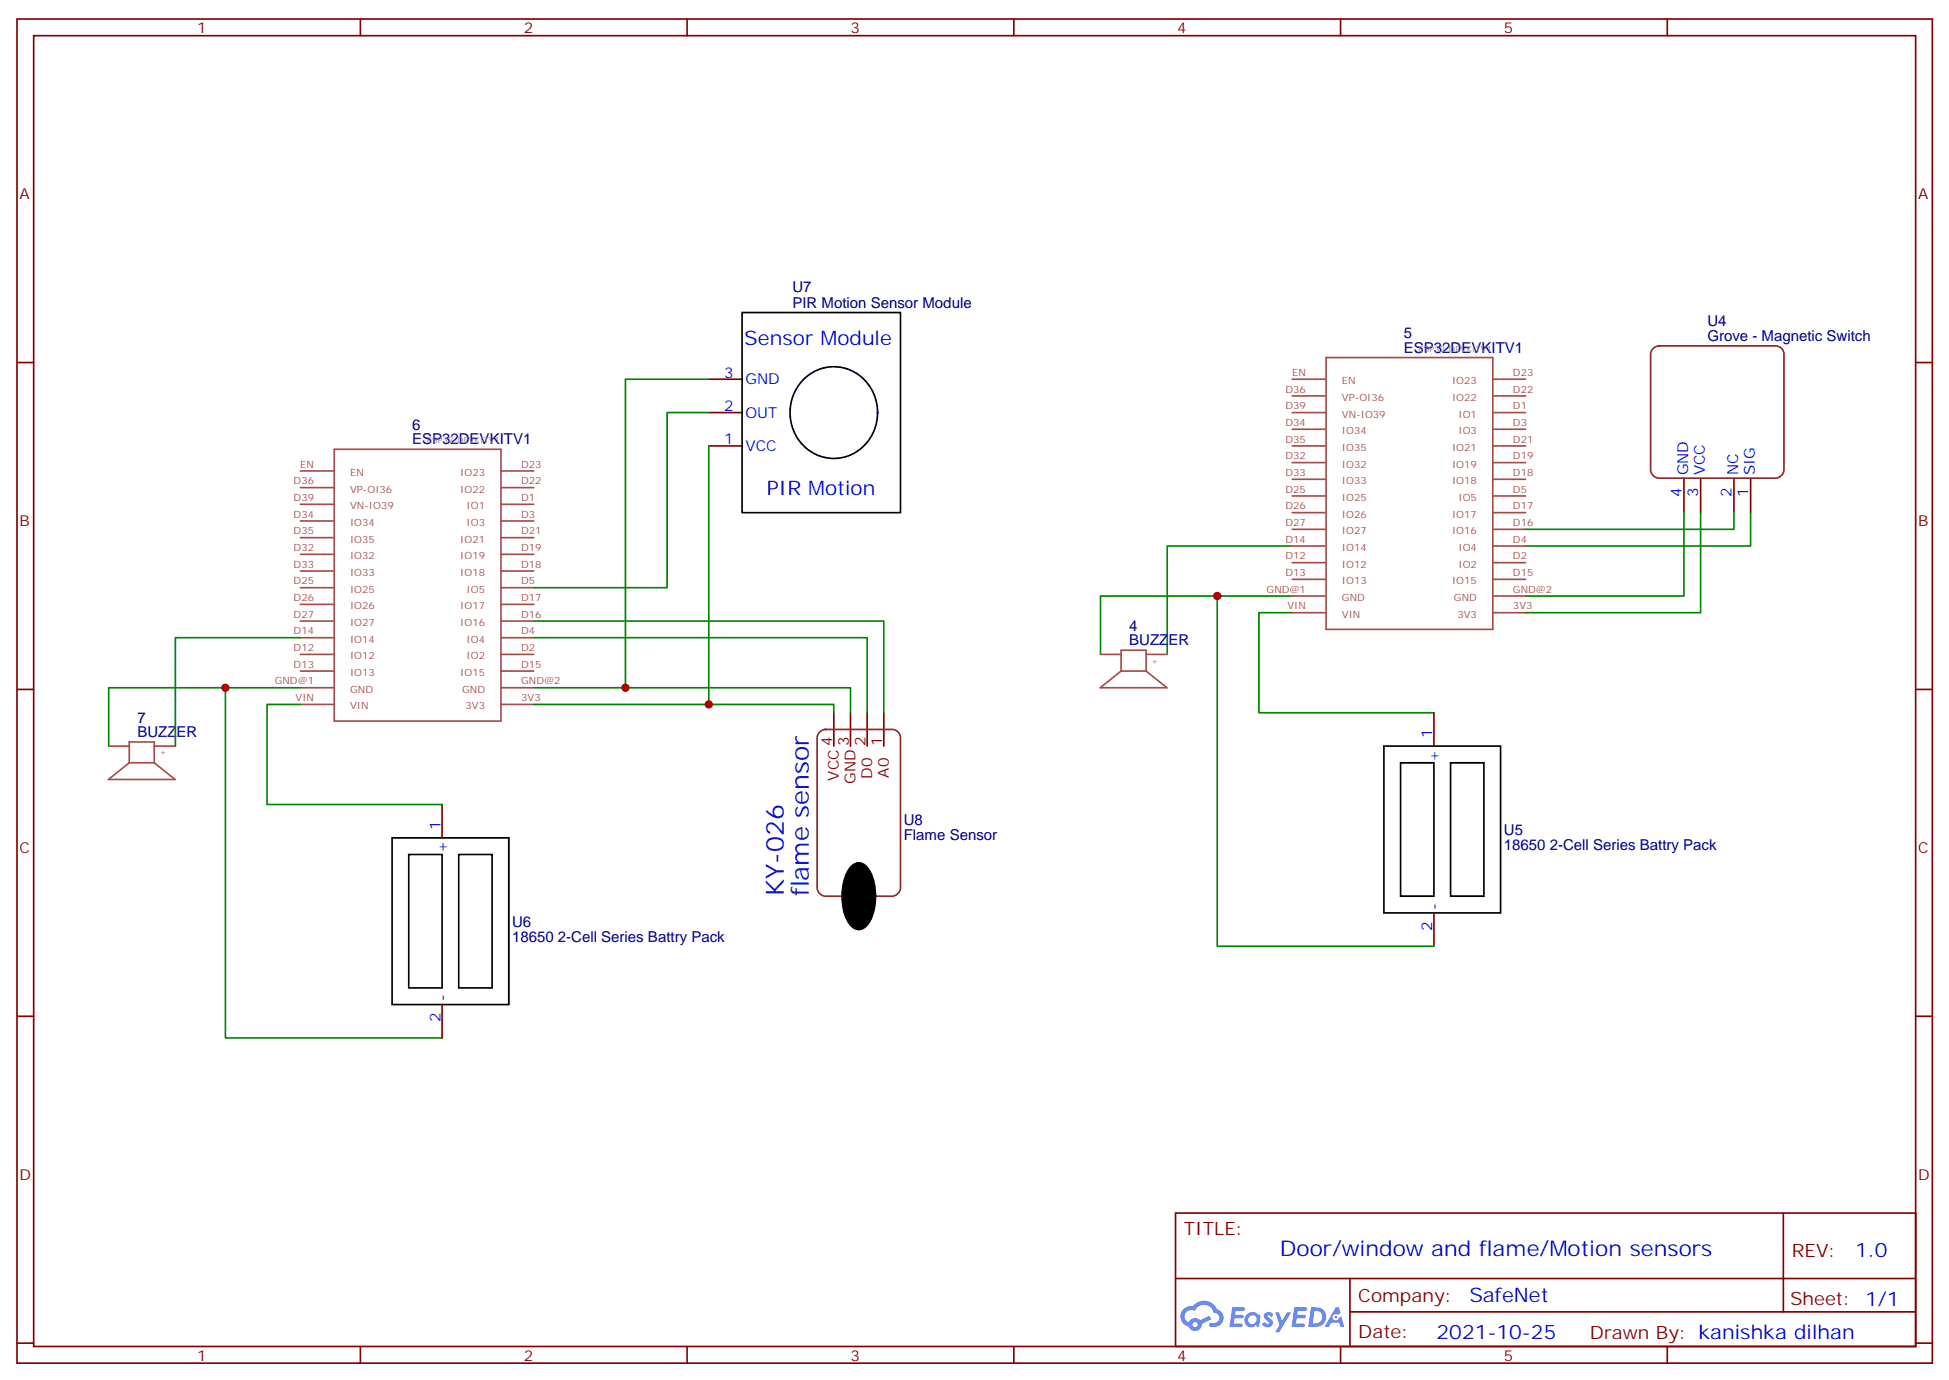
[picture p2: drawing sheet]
<svg xmlns="http://www.w3.org/2000/svg" width="412mm" height="292mm" viewBox="0 0 412 292" stroke-linecap="round" stroke-linejoin="round" font-family="sans-serif">
<g fill="none" stroke="#870000" stroke-width=".35">
<path d="M3.6 4h405.3v284.4h-405.3zM7.1 7.5h398.3v277.3h-398.3zM76.3 4v3.5M145.4 4v3.5M214.6 4v3.5M283.7 4v3.5M352.8 4v3.5M3.6 76.7h3.5M405.4 76.7h3.5M3.6 145.8h3.5M405.4 145.8h3.5M3.6 215h3.5"/>
<path d="M405.4 215h3.5M248.8 256.6h156.6v28.2h-156.6zM377.4 256.6v20.9M248.8 270.5h156.5M285.7 277.5h119.6M285.7 270.5v14.1M3.6 284.1h3.5M76.3 284.8v3.6M145.4 284.8v3.6M214.6 284.8v3.6M283.7 284.8v3.6M352.8 284.8v3.6"/>
<path d="M405.4 284.1h3.5"/>
</g>
<g fill="#5487ff">
<path d="M267.8 277.8a1.22 1.22 0 0 1 1.7 .3l-.4 .5a.47 .47 0 0 0-.3-.4 .47 .47 0 0 0-.6 .2l.1 .1a1.55 1.55 0 0 1 1.1 1.5 1.34 1.34 0 0 1-2.3 .2l.4-.5 .8 .4a.29 .29 0 0 0 .3-.3 .29 .29 0 0 0-.3-.3 1.04 1.04 0 0 1-.5-1.7z"/>
<path d="M260.8 276.5h2.1a.43 .43 0 0 1 .5 .1 .43 .43 0 0 1 .1 .5l-.4 .2h-1.6l-.1 .8h1.5a.37 .37 0 0 1 .3 .4 .37 .37 0 0 1-.4 .4h-1.5l-.2 1.1h1.3a.43 .43 0 0 1 .5 0 .43 .43 0 0 1 .1 .5l-.4 .2h-2.4z"/>
<path d="M273.9 276.5h2.1a.43 .43 0 0 1 .5 .1 .43 .43 0 0 1 .1 .5l-.3 .2h-1.7l-.1 .8h1.5a.37 .37 0 0 1 .4 .4 .37 .37 0 0 1-.4 .4h-1.6l-.1 1.1h1.2a.43 .43 0 0 1 .5 0 .43 .43 0 0 1 .1 .5l-.3 .2h-2.5z"/>
<path d="M282.7 276.5h.7l.3 1.3-.6 .3a.69 .69 0 0 0-1 .3 .69 .69 0 0 0 .4 1 .69 .69 0 0 0 .9-.7l.5-.2 .5 2.2h-.7l-.3-.9h-1.7l-.5 .9h-.9z"/>
<path d="M269.9 277.6h.8l.6 1.8 1.1-1.8h.8l-2.5 4.2h-.8l.9-1.5z"/>
<path d="M277.5 276.5l-.6 4.2h1.3a2.11 2.11 0 0 0 2.5-2.1 2.11 2.11 0 0 0-2.6-2.1zM278.2 277.3a1.39 1.39 0 0 1 1.6 1.4 1.39 1.39 0 0 1-1.7 1.3h-.3z"/>
<path d="M263.8 278.2a1.47 1.47 0 0 0-.2 2.1 1.47 1.47 0 0 0 2.1 .1l.8 .3 .2-2.3-.1-.3h-.4a1.49 1.49 0 0 0-2.4 .1zM264.4 278.5a.92 .92 0 0 1 1.6 .6 .92 .92 0 0 1-1.3 1 .9 .9 0 0 1-.3-1.6z"/>
<path d="M250.5 276.9a2.18 2.18 0 0 0 1.1 3.7 1.44 1.44 0 0 0 1.6 .9 1.44 1.44 0 0 0 1.1-1.4l2.1-1-.5-.8-1.9 1a1.47 1.47 0 0 0-2.4 .4 1.39 1.39 0 0 1-.7-1.9 1.39 1.39 0 0 1 2-.5 2.08 2.08 0 0 1 2.1-1.3 2.08 2.08 0 0 1 1.9 1.7 1.07 1.07 0 0 1 1.2 1 1.07 1.07 0 0 1-1.1 1.1h-.6a.43 .43 0 0 0-.5 .4 .43 .43 0 0 0 .4 .5 2 2 0 0 0 2.4-1 2 2 0 0 0-.7-2.6l-.5-.2a2.98 2.98 0 0 0-5-.6l-1.1 .1zM252.4 280.2a.55 .55 0 0 1 1.1 0 .55 .55 0 0 1-1.1 0z"/>
<circle cx="282.7" cy="278.6" r=".26"/>
</g>
<g fill="none" stroke="#008700" stroke-width=".35">
<path d="M150 80.2h-17.6v65.3h-19.4M150 94.3v54.7h-37M150 87.3h-8.8v37h-28.2M273.5 115.5h-26.5v22.9M356.4 108.4v17.7h-33.5M359.9 108.4v21.2h-37M367 108.4v3.6h-44.1M370.5 108.4v7.1h-47.6M63.6 134.9h-26.5v22.9M113 131.4h74v19.4M113 134.9h70.5v15.9M257.6 126.1v74.1h45.9"/>
<path d="M273.5 129.6h-7.1v21.2h37.1M273.5 126.1h-40.6v12.3M47.7 145.5v74.1h45.9M63.6 145.5h-40.6v12.3M63.6 149h-7.1v21.2h37.1M132.4 145.5h47.6v5.3M150 149h26.5v1.8"/>
</g>
<g fill="none" stroke="#a64a4a" stroke-width=".35">
<path d="M280.6 75.6h35.3v57.5h-35.3zM63.6 99.6h6.9M70.7 95h35.3v57.5h-35.3zM106 99.6h7M273.5 97.9h6.9M273.5 94.3h6.9M273.5 90.8h6.9M273.5 87.3h6.9M273.5 83.7h6.9M273.5 80.2h6.9M315.9 97.9h7M315.9 94.3h7"/>
<path d="M315.9 90.8h7M315.9 87.3h7M315.9 83.7h7M315.9 80.2h7M63.6 117.3h6.9M63.6 113.7h6.9M63.6 110.2h6.9M63.6 106.7h6.9M63.6 103.2h6.9M106 117.3h7M106 113.7h7M106 110.2h7"/>
<path d="M106 106.7h7M106 103.2h7M273.5 119h6.9M273.5 115.5h6.9M273.5 112h6.9M273.5 108.4h6.9M273.5 104.9h6.9M273.5 101.4h6.9M315.9 119h7M315.9 115.5h7M315.9 112h7M315.9 108.4h7"/>
<path d="M315.9 104.9h7M315.9 101.4h7M63.6 138.4h6.9M63.6 134.9h6.9M63.6 131.4h6.9M63.6 127.8h6.9M63.6 124.3h6.9M63.6 120.8h6.9M106 138.4h7M106 134.9h7M106 131.4h7M106 127.8h7"/>
<path d="M106 124.3h7M106 120.8h7M232.9 138.4h4.4M242.5 138.4h.9M243.5 138.4h3.5M273.5 129.6h6.9M273.5 126.1h6.9M273.5 122.6h6.9M315.9 129.6h7M315.9 126.1h7M315.9 122.6h7M23 157.8h4.4"/>
<path d="M32.6 157.8h.9M33.6 157.8h3.5M63.6 142h6.9M63.6 145.5h6.9M63.6 149h6.9M106 142h7M106 145.5h7M106 149h7M237.3 142v-4.5h5.2v4.5M237.3 142h5.2M237.3 142l-4.5 3.5h14.2l-4.5-3.5M27.4 161.4v-4.4h5.2v4.4"/>
<path d="M27.4 161.4h5.2M27.4 161.4l-4.5 3.5h14.2l-4.5-3.5"/>
</g>
<path d="M349.9 73.7l1.2-.5h24.7a1.76 1.76 0 0 1 1.7 1.7v24.5a1.89 1.89 0 0 1-1.7 1.7h-24.7a1.89 1.89 0 0 1-1.8-1.7v-24.5l.1-.4zM173.5 154.8l1.2-.5h14.1a1.76 1.76 0 0 1 1.8 1.8v31.7a1.89 1.89 0 0 1-1.8 1.8h-14.1a1.89 1.89 0 0 1-1.8-1.8v-31.7l.1-.5z" fill="none" stroke="#8c2424" stroke-width=".35"/>
<g fill="none" stroke="#870000" stroke-width=".35">
<path d="M150 94.3h7.1M150 87.3h7.1M150 80.2h7.1M356.4 101.4v7M359.9 101.4v7M367 101.4v7M370.5 101.4v7M176.5 150.8v7M180 150.8v7M183.5 150.8v7M187 150.8v7M303.5 150.8v7"/>
<path d="M93.6 170.2v7M303.5 193.1v7.1M93.6 212.5v7.1"/>
</g>
<path d="M157.1 66.1h33.5v42.3h-33.5zM170.3 80a9.2 9.2 0 0 1 9.6-1.7 9.2 9.2 0 0 1 5.7 7.8 9.3 9.3 0 0 1-4.2 9.3 9.3 9.3 0 0 1-10.2-.2 10 10 0 0 1-.9-15.2zM292.9 157.8h24.7v35.3h-24.7zM83 177.2h24.7v35.3h-24.7zM296.4 161.4h7.1v28.2h-7.1zM307 161.4h7v28.2h-7zM86.5 180.8h7.1v28.2h-7.1zM97.1 180.8h7v28.2h-7z" fill="none" stroke="#000" stroke-width=".35"/>
<path d="M180.1 183.3a2.18 2.18 0 0 1 3.7 .6 11.9 11.9 0 0 1 0 11.4 2.27 2.27 0 0 1-2 1.3 2.27 2.27 0 0 1-2.1-1.3 11.9 11.9 0 0 1 0-11.4z" fill="#000" stroke="#000" stroke-width=".35"/>
<g fill="#c00">
<circle cx="257.6" cy="126.1" r=".88"/>
<circle cx="47.7" cy="145.5" r=".88"/>
<circle cx="150" cy="149" r=".88"/>
<circle cx="132.4" cy="145.5" r=".88"/>
</g>
<g font-size="5.3" fill="#00f">
<text x="165.9" y="189.6" transform="rotate(-90 165.9 189.6)">KY-026</text>
<text x="171.2" y="189.6" transform="rotate(-90 171.2 189.6)">flame sensor</text>
</g>
<text font-size="4.6" fill="#00f" x="270.9" y="265.6">Door/window and flame/Motion sensors</text>
<g font-size="4.2" fill="#00f">
<text x="157.5" y="73">Sensor Module</text>
<text x="162.3" y="104.7">PIR Motion</text>
<text x="392.6" y="265.9">1.0</text>
<text x="311" y="275.4">SafeNet</text>
<text x="304" y="283.2">2021-10-25</text>
</g>
<g font-size="3.9" fill="#800">
<text x="250.5" y="261.2">TITLE:</text>
<text x="379.2" y="265.9">REV:</text>
<text x="287.5" y="275.4">Company:</text>
<text x="378.8" y="276">Sheet: 1/1</text>
<text x="287.5" y="283.1">Date:</text>
<text x="336.5" y="283.2">Drawn By: kanishka dilhan</text>
</g>
<g font-size="3.2" fill="#800">
<text x="41.7" y="7">1</text>
<text x="110.8" y="7">2</text>
<text x="180" y="7">3</text>
<text x="249.1" y="7">4</text>
<text x="318.3" y="7">5</text>
<text x="4.1" y="42.1">A</text>
<text x="405.9" y="42.1">A</text>
<text x="4.1" y="111.3">B</text>
<text x="405.9" y="111.3">B</text>
<text x="176.1" y="157.8" transform="rotate(-90 176.1 157.8)">4</text>
<text x="179.6" y="157.8" transform="rotate(-90 179.6 157.8)">3</text>
<text x="183.2" y="157.8" transform="rotate(-90 183.2 157.8)">2</text>
<text x="186.7" y="157.8" transform="rotate(-90 186.7 157.8)">1</text>
<text x="177.5" y="165.1" transform="rotate(-90 177.5 165.1)">VCC</text>
<text x="181" y="165.8" transform="rotate(-90 181 165.8)">GND</text>
<text x="184.6" y="164.8" transform="rotate(-90 184.6 164.8)">D0</text>
<text x="188.1" y="164.5" transform="rotate(-90 188.1 164.5)">A0</text>
<text x="4.1" y="180.4">C</text>
<text x="405.9" y="180.4">C</text>
<text x="4.1" y="249.6">D</text>
<text x="405.9" y="249.6">D</text>
<text x="41.7" y="287.8">1</text>
<text x="110.8" y="287.8">2</text>
<text x="180" y="287.8">3</text>
<text x="249.1" y="287.8">4</text>
<text x="318.3" y="287.8">5</text>
</g>
<g font-size="3.2" fill="#000080">
<text x="167.7" y="65.1">PIR Motion Sensor Module</text>
<text x="167.7" y="61.7">U7</text>
<text x="297.1" y="71.6">5</text>
<text x="361.3" y="69">U4</text>
<text x="297.1" y="74.6">ESP32DEVKITV1</text>
<text x="361.3" y="72.1">Grove - Magnetic Switch</text>
<text x="87.2" y="94">ESP32DEVKITV1</text>
<text x="87.2" y="91">6</text>
<text x="239" y="136.5">BUZZER</text>
<text x="239" y="133.5">4</text>
<text x="29.1" y="155.9">BUZZER</text>
<text x="29.1" y="152.9">7</text>
<text x="191.3" y="177.7">Flame Sensor</text>
<text x="191.3" y="174.6">U8</text>
<text x="318.3" y="179.8">18650 2-Cell Series Battry Pack</text>
<text x="318.3" y="176.7">U5</text>
<text x="108.4" y="196.1">U6</text>
<text x="108.4" y="199.2">18650 2-Cell Series Battry Pack</text>
</g>
<g font-size="3.2" fill="#00f">
<text x="153.3" y="79.9">3</text>
<text x="157.8" y="81.3">GND</text>
<text x="153.3" y="86.9">2</text>
<text x="157.8" y="88.3">OUT</text>
<text x="153.3" y="94">1</text>
<text x="157.8" y="95.4">VCC</text>
<text x="357.3" y="100.6" transform="rotate(-90 357.3 100.6)">GND</text>
<text x="360.8" y="100.6" transform="rotate(-90 360.8 100.6)">VCC</text>
<text x="367.9" y="100.6" transform="rotate(-90 367.9 100.6)">NC</text>
<text x="371.4" y="100.6" transform="rotate(-90 371.4 100.6)">SIG</text>
<text x="355.9" y="105.1" transform="rotate(-90 355.9 105.1)">4</text>
<text x="359.4" y="105.1" transform="rotate(-90 359.4 105.1)">3</text>
<text x="366.4" y="105.1" transform="rotate(-90 366.4 105.1)">2</text>
<text x="370" y="105.1" transform="rotate(-90 370 105.1)">1</text>
<text x="303.1" y="156.1" transform="rotate(-90 303.1 156.1)">1</text>
<text x="304.5" y="161.1" transform="rotate(-90 304.5 161.1)">+</text>
<text x="93.2" y="175.5" transform="rotate(-90 93.2 175.5)">1</text>
<text x="94.6" y="180.5" transform="rotate(-90 94.6 180.5)">+</text>
<text x="303.1" y="196.9" transform="rotate(-90 303.1 196.9)">2</text>
<text x="304.5" y="192.4" transform="rotate(-90 304.5 192.4)">-</text>
<text x="94.6" y="211.8" transform="rotate(-90 94.6 211.8)">-</text>
<text x="93.2" y="216.3" transform="rotate(-90 93.2 216.3)">2</text>
</g>
<g font-size="2.1" fill="#a54b4b">
<text x="272" y="83.1">D36</text>
<text x="273.4" y="79.5">EN</text>
<text x="284" y="81.3">EN</text>
<text x="307.3" y="81.3">IO23</text>
<text x="320.2" y="83.1">D22</text>
<text x="320.2" y="79.5">D23</text>
<text x="272" y="86.6">D39</text>
<text x="284" y="84.8">VP-OI36</text>
<text x="284" y="88.3">VN-IO39</text>
<text x="307.3" y="84.8">IO22</text>
<text x="308.7" y="88.3">IO1</text>
<text x="320.2" y="86.6">D1</text>
<text x="272" y="90.1">D34</text>
<text x="272" y="93.6">D35</text>
<text x="284" y="91.8">IO34</text>
<text x="284" y="95.4">IO35</text>
<text x="307.3" y="95.4">IO21</text>
<text x="308.7" y="91.8">IO3</text>
<text x="320.2" y="93.6">D21</text>
<text x="320.2" y="90.1">D3</text>
<text x="63.5" y="98.9">EN</text>
<text x="74.1" y="100.7">EN</text>
<text x="97.4" y="100.7">IO23</text>
<text x="110.3" y="98.9">D23</text>
<text x="272" y="97.2">D32</text>
<text x="272" y="100.7">D33</text>
<text x="284" y="98.9">IO32</text>
<text x="307.3" y="98.9">IO19</text>
<text x="320.2" y="100.7">D18</text>
<text x="320.2" y="97.2">D19</text>
<text x="62.1" y="102.5">D36</text>
<text x="62.1" y="106">D39</text>
<text x="74.1" y="104.2">VP-OI36</text>
<text x="74.1" y="107.7">VN-IO39</text>
<text x="97.4" y="104.2">IO22</text>
<text x="98.8" y="107.7">IO1</text>
<text x="110.3" y="106">D1</text>
<text x="110.3" y="102.5">D22</text>
<text x="272" y="104.2">D25</text>
<text x="272" y="107.7">D26</text>
<text x="284" y="102.4">IO33</text>
<text x="284" y="106">IO25</text>
<text x="307.3" y="102.4">IO18</text>
<text x="308.7" y="106">IO5</text>
<text x="320.2" y="107.7">D17</text>
<text x="320.2" y="104.2">D5</text>
<text x="62.1" y="109.5">D34</text>
<text x="62.1" y="113">D35</text>
<text x="74.1" y="111.2">IO34</text>
<text x="98.8" y="111.2">IO3</text>
<text x="110.3" y="113">D21</text>
<text x="110.3" y="109.5">D3</text>
<text x="272" y="111.3">D27</text>
<text x="284" y="109.5">IO26</text>
<text x="284" y="113">IO27</text>
<text x="307.3" y="113">IO16</text>
<text x="307.3" y="109.5">IO17</text>
<text x="320.2" y="111.3">D16</text>
<text x="62.1" y="116.6">D32</text>
<text x="74.1" y="114.8">IO35</text>
<text x="74.1" y="118.3">IO32</text>
<text x="97.4" y="118.3">IO19</text>
<text x="97.4" y="114.8">IO21</text>
<text x="110.3" y="116.6">D19</text>
<text x="272" y="114.8">D14</text>
<text x="272" y="118.3">D12</text>
<text x="284" y="116.5">IO14</text>
<text x="308.7" y="116.5">IO4</text>
<text x="320.2" y="118.3">D2</text>
<text x="320.2" y="114.8">D4</text>
<text x="62.1" y="120.1">D33</text>
<text x="62.1" y="123.6">D25</text>
<text x="74.1" y="121.8">IO33</text>
<text x="74.1" y="125.4">IO25</text>
<text x="97.4" y="121.8">IO18</text>
<text x="98.8" y="125.4">IO5</text>
<text x="110.3" y="123.6">D5</text>
<text x="110.3" y="120.1">D18</text>
<text x="268" y="125.4">GND@1</text>
<text x="272" y="121.9">D13</text>
<text x="284" y="120.1">IO12</text>
<text x="284" y="123.6">IO13</text>
<text x="307.3" y="123.6">IO15</text>
<text x="308.7" y="120.1">IO2</text>
<text x="320.2" y="125.4">GND@2</text>
<text x="320.2" y="121.9">D15</text>
<text x="62.1" y="127.2">D26</text>
<text x="62.1" y="130.7">D27</text>
<text x="74.1" y="128.9">IO26</text>
<text x="97.4" y="128.9">IO17</text>
<text x="110.3" y="130.7">D16</text>
<text x="110.3" y="127.2">D17</text>
<text x="272.4" y="128.9">VIN</text>
<text x="284" y="127.1">GND</text>
<text x="284" y="130.7">VIN</text>
<text x="307.7" y="127.1">GND</text>
<text x="308.4" y="130.7">3V3</text>
<text x="320.2" y="128.9">3V3</text>
<text x="62.1" y="134.2">D14</text>
<text x="62.1" y="137.7">D12</text>
<text x="74.1" y="132.4">IO27</text>
<text x="74.1" y="135.9">IO14</text>
<text x="97.4" y="132.4">IO16</text>
<text x="98.8" y="135.9">IO4</text>
<text x="110.3" y="137.7">D2</text>
<text x="110.3" y="134.2">D4</text>
<text x="62.1" y="141.3">D13</text>
<text x="74.1" y="139.5">IO12</text>
<text x="74.1" y="143">IO13</text>
<text x="97.4" y="143">IO15</text>
<text x="98.8" y="139.5">IO2</text>
<text x="110.3" y="141.3">D15</text>
<text x="58.1" y="144.8">GND@1</text>
<text x="62.5" y="148.3">VIN</text>
<text x="74.1" y="146.5">GND</text>
<text x="97.8" y="146.5">GND</text>
<text x="110.3" y="148.3">3V3</text>
<text x="110.3" y="144.8">GND@2</text>
<text x="74.1" y="150.1">VIN</text>
<text x="98.5" y="150.1">3V3</text>
</g>
<g font-size="1.8" fill="#838383">
<text x="300.2" y="74.4">ESP32-DEVKITV1</text>
<text x="90.3" y="93.8">ESP32-DEVKITV1</text>
</g>
<g font-size="1.8" fill="#a54b4b">
<text x="243.7" y="140.4">+</text>
<text x="33.8" y="159.8">+</text>
</g>
</svg>
